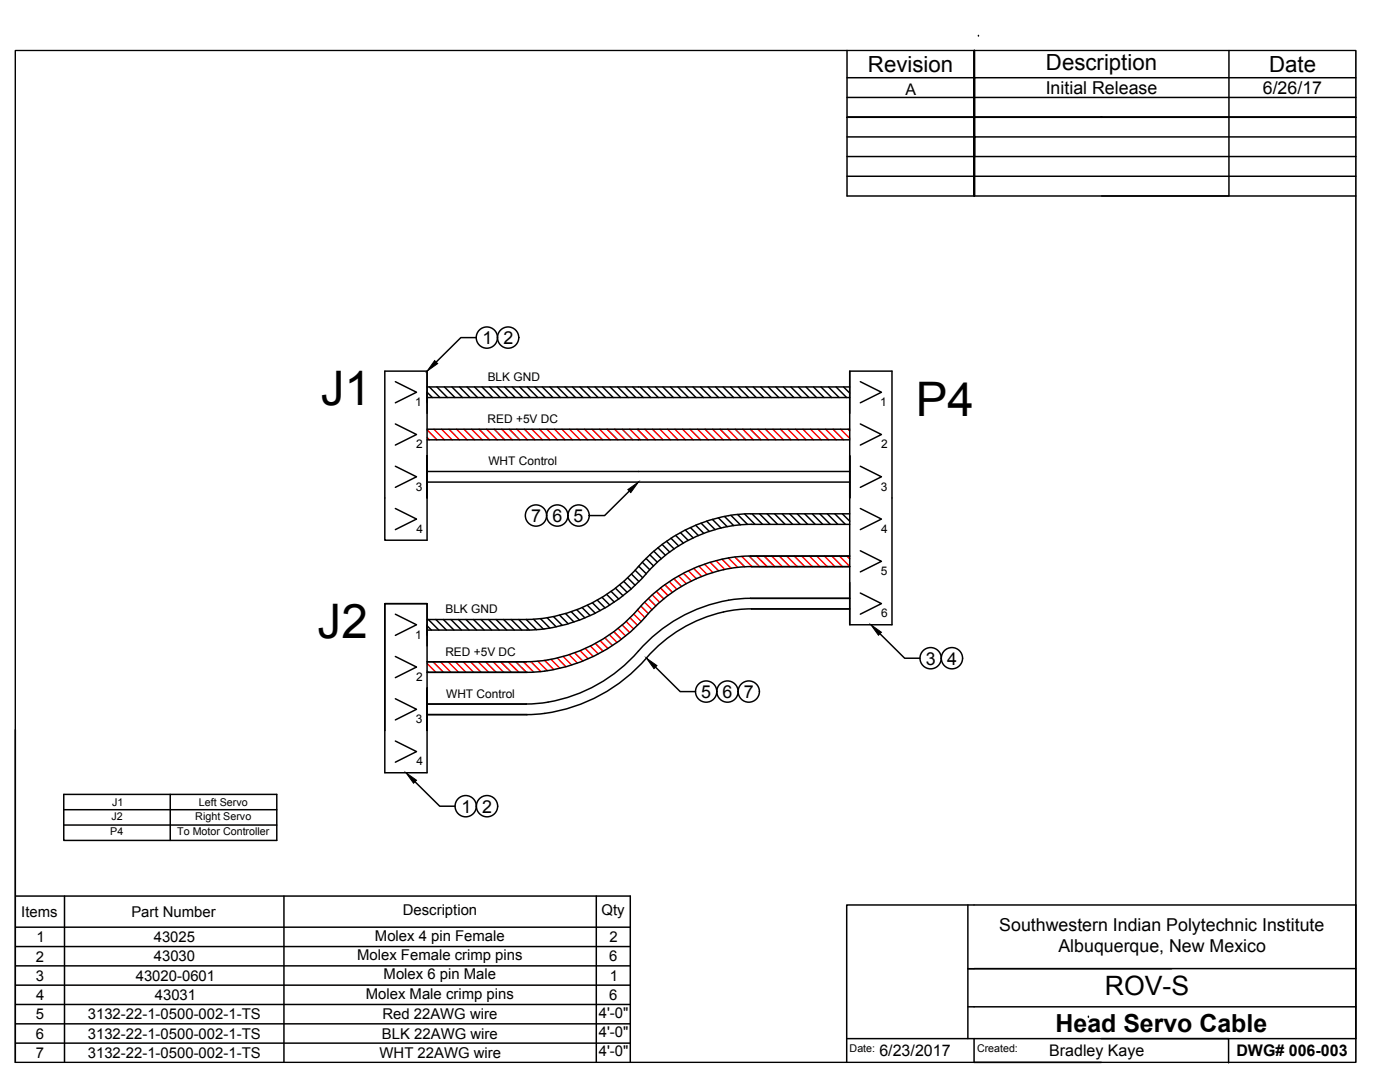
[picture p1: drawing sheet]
<svg xmlns="http://www.w3.org/2000/svg" width="279mm" height="216mm" viewBox="0 0 279 216" stroke-linecap="round" stroke-linejoin="round" font-family="sans-serif">
<!-- layer: Border A -->
<g fill="none" stroke="#f00" stroke-width=".3">
<path d="M85.2 85.8l2 2M85.2 87.3l.5 .5M86.6 85.6l2.1 2.2M88.1 85.6l2.1 2.2M89.6 85.6l2.1 2.2M91.1 85.6l2.1 2.2M92.6 85.6l2.1 2.2M94.1 85.6l2.1 2.2M95.6 85.6l2.1 2.2M97.1 85.6l2.1 2.2M98.6 85.6l2.1 2.2M100.1 85.6l2.1 2.2"/>
<path d="M101.6 85.6l2.1 2.2M103.1 85.6l2.1 2.2M104.6 85.6l2.1 2.2M106.1 85.6l2.1 2.2M107.6 85.6l2.2 2.2M109.1 85.6l2.2 2.2M110.7 85.6l2.1 2.2M112.2 85.6l2.1 2.2M113.7 85.6l2.1 2.2M115.2 85.6l2.1 2.2M116.7 85.6l2.1 2.2M118.2 85.6l2.1 2.2"/>
<path d="M119.7 85.6l2.1 2.2M121.2 85.6l2.1 2.2M122.7 85.6l2.1 2.2M124.2 85.6l2.1 2.2M125.7 85.6l2.1 2.2M127.2 85.6l2.1 2.2M128.7 85.6l2.1 2.2M130.2 85.6l2.1 2.2M131.7 85.6l2.1 2.2M133.2 85.6l2.1 2.2M134.7 85.6l2.1 2.2M136.2 85.6l2.1 2.2"/>
<path d="M137.7 85.6l2.1 2.2M139.2 85.6l2.1 2.2M140.7 85.6l2.1 2.2M142.2 85.6l2.1 2.2M143.7 85.6l2.1 2.2M145.2 85.6l2.1 2.2M146.7 85.6l2.1 2.2M148.2 85.6l2.1 2.2M149.7 85.6l2.1 2.2M151.2 85.6l2.1 2.2M152.7 85.6l2.1 2.2M154.2 85.6l2.2 2.2"/>
<path d="M155.7 85.6l2.2 2.2M157.3 85.6l2.1 2.2M158.8 85.6l2.1 2.2M160.3 85.6l2.1 2.2M161.8 85.6l2.1 2.2M163.3 85.6l2.1 2.2M164.8 85.6l2.1 2.2M166.3 85.6l2.1 2.2M167.8 85.6l1.8 1.9M169.3 85.6l.3 .4M129.4 119.4l1.5 1.5M130.2 118.7l1.5 1.5"/>
<path d="M131 118l1.5 1.5M131.8 117.3l1.5 1.5M132.7 116.7l1.5 1.5M133.6 116.1l1.5 1.5M134.5 115.5l1.5 1.5M135.4 114.9l1.6 1.6M136.4 114.4l1.6 1.6M137.4 113.9l1.6 1.6M138.4 113.4l1.6 1.6M139.5 113l1.6 1.6M140.6 112.6l1.7 1.7M141.7 112.2l1.7 1.7"/>
<path d="M142.9 111.9l1.7 1.7M144.1 111.6l1.8 1.8M145.4 111.3l1.8 1.9M146.7 111.1l1.9 2M148 111l2.1 2.1M149.5 111l2.1 2.1M151 111l2.1 2.1M152.5 111l2.1 2.1M154 111l2.1 2.1M155.5 111l2.1 2.1M157 111l2.1 2.1M158.5 111l2.1 2.1"/>
<path d="M160 111l2.1 2.1M161.5 111l2.1 2.1M163 111l2.1 2.1M164.5 111l2.1 2.1M166 111l2.1 2.1M167.5 111l2.1 2M169 111l.6 .5M85.2 132.4l1.8 1.8M85.2 133.9l.3 .3M86.4 132.1l2.1 2.1M87.9 132.1l2.1 2.1M89.4 132.1l2.1 2.1"/>
<path d="M90.9 132.1l2.1 2.1M92.4 132.1l2.1 2.1M93.9 132.1l2.1 2.1M95.4 132.1l2.1 2.1M96.9 132.1l2.1 2.1M98.4 132.1l2.1 2.1M99.9 132.1l2.1 2.1M101.4 132.1l2.2 2.1M102.9 132.1l2.2 2.1M104.4 132.1l2.1 2M105.9 132l2 2M107.4 131.9l1.8 1.9"/>
<path d="M108.7 131.8l1.8 1.8M110 131.6l1.7 1.7M111.2 131.3l1.7 1.7M112.4 131l1.7 1.7M113.6 130.6l1.6 1.7M114.7 130.3l1.6 1.6M115.8 129.8l1.6 1.6M116.8 129.4l1.6 1.6M117.8 128.9l1.6 1.6M118.8 128.4l1.6 1.5M119.8 127.9l1.5 1.5M120.7 127.3l1.5 1.5"/>
<path d="M121.6 126.7l1.5 1.5M122.5 126.1l1.5 1.5M123.4 125.4l1.4 1.5M124.2 124.7l1.5 1.5M125 124l1.5 1.5M125.7 123.3l1.5 1.5M126.5 122.5l1.5 1.5M127.2 121.7l1.5 1.5M127.9 120.9l1.5 1.5M128.6 120.2l1.5 1.5"/>
</g>
<g fill="none" stroke="#000" stroke-width=".3">
<path d="M169 15.5h25.5v7.9v-13.3v29v-29v13.3v-7.9h76.1M169 10.1v29h101.6M169 19.4h101.6M195.3 7.1v.1M245.3 10.1v29h-25.4M169 31.2h25.5v7.9v-7.9h76.1M169 23.4h25.5h-25.4M169 35.2h101.6M194.5 23.4v7.8v-3.9h-25.5M194.5 23.4v7.8v-3.9h76.1M219.8 23.4h50.8h-76.1h25.4M78.9 76.2l4.2 2.1-4.2 2.1"/>
<path d="M85.2 78.3l1.1 1M85.2 74.1v8.4M85.2 77.2h84.4M85.2 79.3h84.4M85.7 77.2l2.1 2.1M87.2 77.2l2.1 2.1M88.7 77.2l2.1 2.1M90.2 77.2l2.1 2.1M91.7 77.2l2.1 2.1M93.2 77.2l2.1 2.1M94.7 77.2l2.1 2.1M95 67.4h-3l-5 4.9"/>
<path d="M96.2 77.2l2.1 2.1M97.7 77.2l2.1 2.1M99.2 77.2l2.1 2.1M100.7 77.2l2.1 2.1M102.2 77.2l2.1 2.1M103.7 77.2l2.1 2.1M105.2 77.2l2.1 2.1M106.7 77.2l2.1 2.1M108.2 77.2l2.1 2.1M109.7 77.2l2.1 2.1M111.2 77.2l2.2 2.1M112.7 77.2l2.2 2.1"/>
<path d="M114.2 77.2l2.2 2.1M115.7 77.2l2.2 2.1M117.2 77.2l2.2 2.1M118.7 77.2l2.2 2.1M120.3 77.2l2.1 2.1M121.8 77.2l2.1 2.1M123.3 77.2l2.1 2.1M124.8 77.2l2.1 2.1M126.3 77.2l2.1 2.1M127.8 77.2l2.1 2.1M129.3 77.2l2.1 2.1M130.8 77.2l2.1 2.1"/>
<path d="M132.3 77.2l2.1 2.1M133.8 77.2l2.1 2.1M135.3 77.2l2.1 2.1M136.8 77.2l2.1 2.1M138.3 77.2l2.1 2.1M139.8 77.2l2.1 2.1M141.3 77.2l2.1 2.1M142.8 77.2l2.1 2.1M144.3 77.2l2.1 2.1M145.8 77.2l2.1 2.1M147.3 77.2l2.1 2.1M148.8 77.2l2.1 2.1"/>
<path d="M150.3 77.2l2.1 2.1M151.8 77.2l2.1 2.1M153.3 77.2l2.1 2.1M154.8 77.2l2.1 2.1M156.3 77.2l2.1 2.1M157.8 77.2l2.1 2.1M159.3 77.2l2.2 2.1M160.8 77.2l2.2 2.1M162.3 77.2l2.2 2.1M163.8 77.2l2.2 2.1M165.3 77.2l2.2 2.1M166.8 77.2l2.2 2.1"/>
<path d="M168.4 77.2l1.2 1.2M169.6 74.1v8.4M171.7 76.2l4.2 2.1-4.2 2.1M78.9 84.6l4.2 2.1-4.2 2.1M78.9 93l4.2 2.1-4.2 2.1M85.2 90.9v8.5v-25.3h-8.4v33.7h8.4v-8.4M85.2 94.1h84.4M85.2 96.2h84.4M85.2 87.8h84.4M85.2 85.6h84.4M125.6 98l-4.9 4.9h-3.1M169.6 90.9v8.5v-25.3h8.4v50.6h-8.4v-25.3"/>
<path d="M171.7 84.6l4.2 2.1-4.2 2.1M171.7 93l4.2 2.1-4.2 2.1M78.9 101.5l4.2 2.1-4.2 2.1M119.2 119.8l1.5 1.5M120.2 119.2l1.5 1.5M121.1 118.6l1.5 1.5M122 118l1.5 1.5M122.8 117.4l1.5 1.5M123.7 116.7l1.5 1.5M124.5 116l1.5 1.5M125.3 115.3l1.5 1.5M126 114.6l1.5 1.4"/>
<path d="M126.8 113.8l1.5 1.5M127.5 113l1.5 1.5M128.2 112.2l1.5 1.5M128.9 111.4l1.5 1.5M129 114.5a32.5 32.5 0 0 1-23.8 11.2h-20M129.7 110.7l1.5 1.5M130.5 110l1.5 1.5M131.3 109.3l1.5 1.5M132.1 108.6l1.5 1.6M133 108l1.5 1.5M133.9 107.4l1.5 1.5M134.8 106.8l1.6 1.6"/>
<path d="M135.8 106.3l1.6 1.5M136.8 105.8l1.5 1.5M137.8 105.3l1.6 1.6M138.8 104.8l1.7 1.6M139.9 104.4l1.7 1.6M141 104l1.7 1.7M142.2 103.6l1.7 1.8M143.4 103.3l1.7 1.8M144.4 113.7a28.7 28.7 0 0 0-15.4 9.2M144.6 103.1l1.8 1.8M145.9 102.8l1.9 1.9M147.2 102.7l2 1.9"/>
<path d="M148.6 102.5l2.1 2.1M150.1 102.5l2.1 2.1M151.6 102.5l2.1 2.1M153.1 102.5l2.1 2.1M154.6 102.5l2.1 2.1M156.1 102.5l2.1 2.1M157.6 102.5l2.1 2.1M159.1 102.5l2.1 2.1M160.6 102.5l2.1 2.1M162.1 102.5l2.1 2.1M163.6 102.5l2.1 2.1M165.1 102.5l2.1 2.1"/>
<path d="M166.6 102.5l2.1 2.1M168.1 102.5l1.5 1.5M169.6 102.5h-19.8a30.7 30.7 0 0 0-23.4 11.7 30.3 30.3 0 0 1-21.4 9.4M169.6 104.6h-19.6a28.2 28.2 0 0 0-21 9.8M169.6 111l-19.8-.1a30.7 30.7 0 0 0-23.4 11.7 30.3 30.3 0 0 1-21.4 9.4M169.6 113.1h-19.6a25.5 25.5 0 0 0-5.6 .6M169.6 119.4h-19.8a30.7 30.7 0 0 0-23.4 11.6 30.3 30.3 0 0 1-21.4 9.5h-19.8M169.6 116.2v8.5M171.7 118.3l4.2 2.1-4.2 2.1M171.7 109.9l4.2 2.1-4.2 2.1M171.7 101.5l4.2 2.1-4.2 2.1M78.9 122.6l4.2 2.1-4.2 2.1"/>
<path d="M78.9 131l4.2 2.1-4.2 2.1M78.9 139.4l4.2 2.1-4.2 2.2M85.2 128.9v-8.4h-8.4v25.3M85.2 137.3v8.5v-25.3h-8.4v33.7h8.4v-8.4M85.2 123.6h19.8l2.1 2M85.2 124.9l.9 .8M85.2 132.1h19.8M85.5 123.6l2.1 2.1M87 123.6l2.1 2.1M88.5 123.6l2.1 2.1M90 123.6l2.1 2.1M91.5 123.6l2.1 2.1"/>
<path d="M93 123.6l2.1 2.1M94.5 123.6l2.1 2.1M96 123.6l2.1 2.1M97.5 123.6l2.1 2.1M99 123.6l2.1 2.1M100.5 123.6l2.1 2.1M102 123.6l2.1 2.1M103.5 123.6l2.1 2.1M106.5 123.6l1.9 1.9M107.9 123.5l1.8 1.8M109.2 123.3l1.8 1.8M110.5 123l1.7 1.8"/>
<path d="M111.7 122.7l1.7 1.8M112.9 122.4l1.6 1.7M114 122.1l1.7 1.6M115.1 121.7l1.6 1.6M116.2 121.2l1.6 1.6M117.2 120.8l1.6 1.6M118.2 120.3l1.6 1.5M129 122.9a32.5 32.5 0 0 1-23.8 11.3h-20M129 131.3a32.5 32.5 0 0 1-23.8 11.3h-20M130.8 133.1l4.9 4.9h3.1M144.4 122.1a28.7 28.7 0 0 0-15.4 9.2M169.6 121.5h-19.6a25.5 25.5 0 0 0-5.6 .6"/>
<path d="M175.6 126.5l4.9 4.8h3.1M3.1 145.6v66.4M12.7 158.5h42.5v9.2h-42.5zM34 158.5v9.2M78.9 147.9l4.2 2.1-4.2 2.1M82.8 156l5 4.9h3M3.1 178.8h122.7v33.2M12.7 161.6h42.5M12.7 164.6h42.5M12.9 178.8v33.2M56.7 178.8v33.2M119 178.8v33.2"/>
<path d="M3.1 185h122.7M3.1 188.9h122.7M3.1 192.7h122.7M3.1 196.6h122.7M193.2 193.3h40.6M193.2 180.6v26.6M194.4 193.3h76.2v7.6h-77.4M270.6 193.3v-12.7h-101.6v31.4M3.1 200.4h122.7M3.1 204.3h122.7M3.1 208.1h122.7M194.4 207.2v4.8h25.4"/>
<path d="M217.2 203h.1M219.8 207.2h25.4v4.9M270.6 200.9v6.3h-101.6"/>
<circle cx="97.2" cy="67.4" r="2.12"/>
<circle cx="101.4" cy="67.4" r="2.12"/>
<circle cx="107" cy="102.9" r="2.12"/>
<circle cx="111.2" cy="102.9" r="2.12"/>
<circle cx="115.5" cy="102.9" r="2.12"/>
<circle cx="140.9" cy="138" r="2.12"/>
<circle cx="145.2" cy="138" r="2.12"/>
<circle cx="149.4" cy="138" r="2.12"/>
<circle cx="185.7" cy="131.3" r="2.12"/>
<circle cx="190" cy="131.3" r="2.12"/>
<circle cx="92.9" cy="160.9" r="2.12"/>
<circle cx="97.2" cy="160.9" r="2.12"/>
</g>
<path d="M86.7 71.9l.6 .7-2.1 1.5zM125.3 97.7l2.1-1.5-1.5 2.1zM129 131.3l2.1 1.5-.6 .6zM173.8 124.7l2.1 1.5-.6 .6zM81 154.2l2.1 1.5-.6 .6z" fill="#000" stroke="#000" stroke-width=".2"/>
<!-- layer: 0 -->
<path d="M3.1 10.1h267.5v201.9h-267.5z" fill="none" stroke="#000" stroke-width=".2"/>
<path d="M3.1 10.1h267.5v201.9h-267.5z" fill="none" stroke="#000" stroke-width=".25"/>
<g font-size="9.5">
<text x="64" y="80.9">J1</text>
<text x="182.8" y="83">P4</text>
<text x="63.4" y="127.3">J2</text>
</g>
<text font-size="5.3" x="220.5" y="198.5">ROV-S</text>
<text font-size="5" x="210.7" y="205.8">Head Servo Cable</text>
<g font-size="4.4">
<text x="173.2" y="14.4">Revision</text>
<text x="208.7" y="13.9">Description</text>
<text x="253.3" y="14.4">Date</text>
</g>
<g font-size="3.6">
<text x="96.3" y="68.6">1</text>
<text x="100.5" y="68.6">2</text>
<text x="106" y="104.2">7</text>
<text x="110.3" y="104.1">6</text>
<text x="114.5" y="104.1">5</text>
<text x="184.7" y="132.6">3</text>
<text x="189.1" y="132.6">4</text>
<text x="139.9" y="139.3">5</text>
<text x="144.2" y="139.3">6</text>
<text x="148.4" y="139.3">7</text>
<text x="92.1" y="162.2">1</text>
<text x="96.2" y="162.2">2</text>
</g>
<g font-size="3.5">
<text x="208.7" y="18.7">Initial Release</text>
<text x="252" y="18.7">6/26/17</text>
<text x="199.4" y="185.8">Southwestern Indian Polytechnic Institute</text>
<text x="211.2" y="190">Albuquerque, New Mexico</text>
</g>
<g font-size="3.2">
<text x="180.7" y="19">A</text>
<text x="175.5" y="210.8">6/23/2017</text>
<text x="209.4" y="210.7">Bradley Kaye</text>
<text x="246.8" y="210.8">DWG# 006-003</text>
</g>
<g font-size="3">
<text x="4.2" y="182.9">Items</text>
<text x="26.2" y="182.9">Part Number</text>
<text x="80.4" y="182.7">Description</text>
<text x="120" y="182.7">Qty</text>
<text x="7.2" y="191.9">2</text>
<text x="7.3" y="188">1</text>
<text x="30.7" y="188">43025</text>
<text x="30.7" y="191.8">43030</text>
<text x="71.3" y="191.6">Molex Female crimp pins</text>
<text x="74.8" y="187.7">Molex 4 pin Female</text>
<text x="121.6" y="191.8">6</text>
<text x="121.6" y="188">2</text>
<text x="7.1" y="195.7">3</text>
<text x="27.1" y="195.7">43020-0601</text>
<text x="76.6" y="195.4">Molex 6 pin Male</text>
<text x="121.7" y="195.7">1</text>
<text x="7.1" y="203.4">5</text>
<text x="7.2" y="199.6">4</text>
<text x="17.5" y="203.4">3132-22-1-0500-002-1-TS</text>
<text x="30.9" y="199.6">43031</text>
<text x="73" y="199.3">Molex Male crimp pins</text>
<text x="76.3" y="203.4">Red 22AWG wire</text>
<text x="119.5" y="203.1">4'-0&quot;</text>
<text x="121.6" y="199.6">6</text>
<text x="7.1" y="207.3">6</text>
<text x="17.5" y="207.3">3132-22-1-0500-002-1-TS</text>
<text x="76.2" y="207.3">BLK 22AWG wire</text>
<text x="119.5" y="206.9">4'-0&quot;</text>
<text x="7.1" y="211.1">7</text>
<text x="17.5" y="211.1">3132-22-1-0500-002-1-TS</text>
<text x="75.7" y="211.1">WHT 22AWG wire</text>
<text x="119.5" y="210.8">4'-0&quot;</text>
</g>
<g font-size="2.4">
<text x="97.3" y="76">BLK GND</text>
<text x="82.9" y="81">1</text>
<text x="175.7" y="81">1</text>
<text x="83.1" y="89.5">2</text>
<text x="97.3" y="84.4">RED +5V DC</text>
<text x="175.8" y="89.5">2</text>
<text x="97.5" y="92.9">WHT Control</text>
<text x="83" y="97.9">3</text>
<text x="175.8" y="97.9">3</text>
<text x="83.1" y="106.3">4</text>
<text x="175.9" y="106.3">4</text>
<text x="175.8" y="114.8">5</text>
<text x="88.9" y="122.4">BLK GND</text>
<text x="175.8" y="123.2">6</text>
<text x="82.9" y="127.4">1</text>
<text x="88.9" y="130.8">RED +5V DC</text>
<text x="83.1" y="135.9">2</text>
<text x="89" y="139.2">WHT Control</text>
<text x="83" y="144.3">3</text>
<text x="83.1" y="152.7">4</text>
</g>
<g font-size="2.1">
<text x="22.4" y="160.8">J1</text>
<text x="39.7" y="160.8">Left Servo</text>
<text x="22" y="166.7">P4</text>
<text x="22.2" y="163.6">J2</text>
<text x="35.4" y="166.7">To Motor Controller</text>
<text x="39" y="163.6">Right Servo</text>
<text x="169.6" y="210">Date:</text>
<text x="195" y="210">Created:</text>
</g>
</svg>
